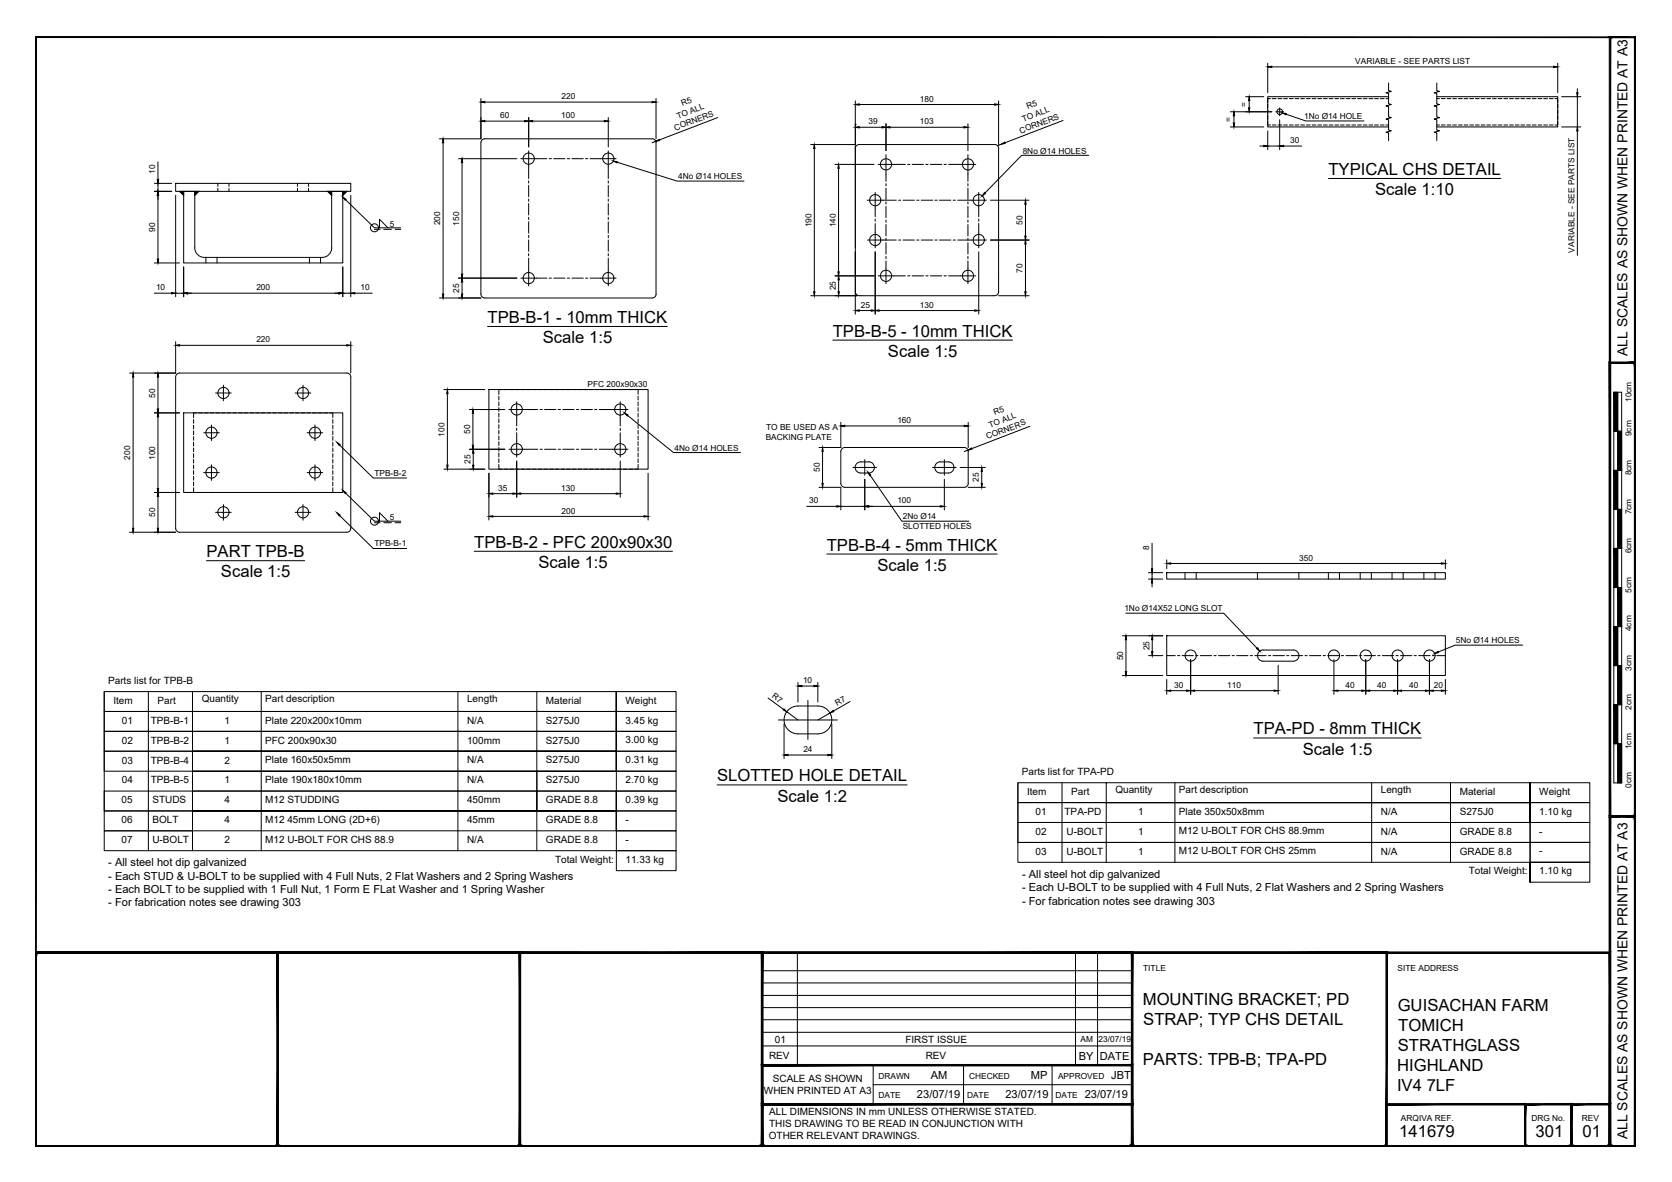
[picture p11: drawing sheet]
<svg xmlns="http://www.w3.org/2000/svg" width="420mm" height="297mm" viewBox="0 0 420 297" stroke-linecap="round" stroke-linejoin="round" font-family="sans-serif">
<!-- layer: PROPOSED OTHER USER 1 -->
<g fill="none" stroke="#000" stroke-width=".25">
<path d="M121.8 34.9h42.1a.97 .97 0 0 1 1 1v38a1.01 1.01 0 0 1-1 1h-42.1M121.9 34.9a1.01 1.01 0 0 0-1.1 1v38a1.01 1.01 0 0 0 1.1 1M214.9 31.3h.1M250.9 37.3v36M251 37.3a.97 .97 0 0 0-1.1-1h-34a1.01 1.01 0 0 0-1 1v36a1.01 1.01 0 0 0 1 1h34a1.01 1.01 0 0 0 1.1-1M348.9 24.3h-30.3v7.6h30.3M361 24.3h30.4v7.6h-30.4M44.1 46.1h44v2h-44zM45.1 48.1l1.1 1M49.9 48.1l-1 1M82.3 48.1l1 1M87.2 48.1l-1.1 1"/>
<path d="M48.9 62.3v-14.2h-2.7v18h39.9v-18h-2.8v14.2M48.9 62.3a2.4 2.4 0 0 0 2.4 2.4h29.7a2.4 2.4 0 0 0 2.4-2.4M45.1 93.7h42.1a.97 .97 0 0 1 .9 1.1l.1 37.9a1.01 1.01 0 0 1-1 1.1h-42.1M45.1 93.7a1.01 1.01 0 0 0-1 1.1v37.9a1.01 1.01 0 0 0 1 1.1M122.9 97.9h40v20h-40zM46.2 103.8h39.9v20h-39.9zM216.3 116.1h2M216.3 116.1a1.41 1.41 0 0 0-1.4 1.4 1.41 1.41 0 0 0 1.4 1.4h2a1.41 1.41 0 0 0 1.4-1.4 1.41 1.41 0 0 0-1.4-1.4M236.3 116.1h2M236.3 116.1a1.41 1.41 0 0 0-1.4 1.4 1.41 1.41 0 0 0 1.4 1.4h2a1.41 1.41 0 0 0 1.4-1.4 1.41 1.41 0 0 0-1.4-1.4M211.3 121.5v-8a1.01 1.01 0 0 1 1-1h30a1.01 1.01 0 0 1 1 1v8M211.3 121.5a1.01 1.01 0 0 0 1 1h30a1.01 1.01 0 0 0 1-1"/>
<path d="M293.2 159.8h70v10h-70zM293.2 143.9h70v1.6h-70zM205.5 177.4h-5a3.5 3.5 0 0 0-3.5 3.5 3.5 3.5 0 0 0 3.5 3.5h5M205.5 177.4a3.5 3.5 0 0 1 3.5 3.5 3.5 3.5 0 0 1-3.5 3.5M317.4 163.4l7.6-.1a1.41 1.41 0 0 1 1.4 1.5 1.41 1.41 0 0 1-1.4 1.4h-7.6M317.4 163.3a1.41 1.41 0 0 0-1.4 1.5 1.41 1.41 0 0 0 1.4 1.4"/>
<circle cx="132.9" cy="39.9" r="1.41"/>
<circle cx="152.9" cy="39.9" r="1.41"/>
<circle cx="321.6" cy="28.1" r=".71"/>
<circle cx="219.9" cy="50.3" r="1.41"/>
<circle cx="222.6" cy="41.3" r="1.41"/>
<circle cx="243.2" cy="41.3" r="1.41"/>
<circle cx="246" cy="50.3" r="1.41"/>
<circle cx="132.9" cy="69.9" r="1.41"/>
<circle cx="152.9" cy="69.9" r="1.41"/>
<circle cx="219.9" cy="60.3" r="1.41"/>
<circle cx="222.6" cy="69.3" r="1.41"/>
<circle cx="243.2" cy="69.3" r="1.41"/>
<circle cx="246" cy="60.3" r="1.41"/>
<circle cx="56.2" cy="98.8" r="1.41"/>
<circle cx="76.2" cy="98.8" r="1.41"/>
<circle cx="53.1" cy="108.7" r="1.41"/>
<circle cx="53.1" cy="118.8" r="1.41"/>
<circle cx="79.2" cy="108.7" r="1.41"/>
<circle cx="79.2" cy="118.8" r="1.41"/>
<circle cx="129.9" cy="102.9" r="1.41"/>
<circle cx="129.9" cy="112.9" r="1.41"/>
<circle cx="155.9" cy="112.9" r="1.41"/>
<circle cx="155.9" cy="102.9" r="1.41"/>
<circle cx="56.2" cy="128.7" r="1.41"/>
<circle cx="76.2" cy="128.7" r="1.41"/>
<circle cx="299.2" cy="164.8" r="1.41"/>
<circle cx="335.2" cy="164.8" r="1.41"/>
<circle cx="343.2" cy="164.8" r="1.41"/>
<circle cx="351.2" cy="164.8" r="1.41"/>
<circle cx="359.2" cy="164.8" r="1.41"/>
</g>
<!-- layer: PROPOSED OTHER USER 1 - HIDDEN -->
<g fill="none" stroke="#000" stroke-width=".25">
<path d="M134.8 39.9h2.6M138 39.9h.6M139.1 39.9h2.9M142.6 39.9h.5M143.7 39.9h2.9M147.1 39.9h.6M148.3 39.9h2.6M318.6 30.5v.9h.6M318.6 26.2v.9M318.6 27.6v1M318.6 29v1M319.2 24.8h-.6v.9"/>
<path d="M319.7 31.4h1M319.7 24.8h1M321.1 31.4h1M321.1 24.8h1M322.6 31.4h.9M322.6 24.8h.9M324 31.4h1M324 24.8h1M325.4 31.4h1M325.4 24.8h1M326.9 31.4h.9M326.9 24.8h.9"/>
<path d="M328.3 31.4h.9M328.3 24.8h.9M329.7 31.4h1M329.7 24.8h1M331.1 31.4h1M331.1 24.8h1M332.6 31.4h.9M332.6 24.8h.9M334 31.4h.9M334 24.8h.9M335.4 31.4h1M335.4 24.8h1"/>
<path d="M336.9 31.4h.9M336.9 24.8h.9M338.3 31.4h.9M338.3 24.8h.9M339.7 31.4h1M339.7 24.8h1M341.2 31.4h.9M341.2 24.8h.9M342.6 31.4h.9M342.6 24.8h.9M344 31.4h1M344 24.8h1"/>
<path d="M345.4 31.4h1M345.4 24.8h1M346.9 31.4h.9M346.9 24.8h.9M348.3 31.4h.6M348.3 24.8h.6M361 31.4h.7M361 24.8h.7M362.2 31.4h.9M362.2 24.8h.9M363.6 31.4h1M363.6 24.8h1"/>
<path d="M365 31.4h1M365 24.8h1M366.5 31.4h.9M366.5 24.8h.9M367.9 31.4h1M367.9 24.8h1M369.3 31.4h1M369.3 24.8h1M370.8 31.4h.9M370.8 24.8h.9M372.2 31.4h1M372.2 24.8h1"/>
<path d="M373.6 31.4h1M373.6 24.8h1M375.1 31.4h.9M375.1 24.8h.9M376.5 31.4h.9M376.5 24.8h.9M377.9 31.4h1M377.9 24.8h1M379.3 31.4h1M379.3 24.8h1M380.8 31.4h.9M380.8 24.8h.9"/>
<path d="M382.2 31.4h.9M382.2 24.8h.9M383.6 31.4h1M383.6 24.8h1M385 31.4h1M385 24.8h1M386.5 31.4h.9M386.5 24.8h.9M387.9 31.4h1M387.9 24.8h1M389.3 31.4h1M389.3 24.8h1"/>
<path d="M390.8 24.8h.6v.9M391.4 30.5v.9h-.6M391.4 26.2v.9M391.4 27.6v1M391.4 29v1M54.7 46.1v.7M54.7 47.3v.8M57.5 46.1v.7M57.5 47.3v.8M74.7 46.1v.7M74.7 47.3v.8M77.5 46.1v.7"/>
<path d="M77.5 47.3v.8M132.8 41.8v3.1M132.8 45.4v.6M132.8 46.6v2.8M132.8 50v.6M132.8 51.2v2.8M132.8 54.6v.6M132.8 55.7v2.9M132.8 59.2v.5M152.9 41.8v3.1M152.9 45.4v.6M152.9 46.6v2.8"/>
<path d="M152.9 50v.6M152.9 51.2v2.8M152.9 54.6v.6M152.9 55.7v2.9M152.9 59.2v.5M219.9 52.3v2.2M219.9 55v.6M219.9 56.2v2.2M221.9 50.3h3.3M222.6 43.8v1.8M222.6 46.1v.6M222.6 47.3v2.8"/>
<path d="M222.6 50.7v.6M222.6 51.9v2.8M222.6 55.3v.6M222.6 56.4v2.9M222.6 59.9v.5M224.6 41.3h2.9M225.8 50.3h.6M226.9 50.3h2.9M228.1 41.3h.5M229.2 41.3h2.9M230.4 50.3h.5M231.5 50.3h2.9"/>
<path d="M232.6 41.3h.6M233.8 41.3h2.9M234.9 50.3h.6M236.1 50.3h2.8M237.2 41.3h.6M238.4 41.3h2.9M239.5 50.3h.6M240.7 50.3h3.3M243.2 43.8v1.8M243.2 46.1v.6M243.2 47.3v2.8M243.2 50.7v.6"/>
<path d="M243.2 51.9v2.8M243.2 55.3v.6M243.2 56.4v2.9M243.2 59.9v.5M245.9 52.3v2.2M245.9 55v.6M245.9 56.2v2.2M51.7 64.9v1.2M54.5 64.9v1.2M77.8 64.9v1.2M80.5 64.9v1.2M132.8 60.3v2.9"/>
<path d="M132.8 63.7v.6M132.8 64.9v3M134.8 69.9h2.6M138 69.9h.6M139.1 69.9h2.9M142.6 69.9h.5M143.7 69.9h2.9M147.1 69.9h.6M148.3 69.9h2.6M152.9 60.3v2.9M152.9 63.7v.6M152.9 64.9v3"/>
<path d="M221.9 60.3h3.3M222.6 61v2.9M222.6 64.4v.6M222.6 65.6v1.8M224.6 69.3h2.9M225.8 60.3h.6M226.9 60.3h2.9M228.1 69.3h.5M229.2 69.3h2.9M230.4 60.3h.5M231.5 60.3h2.9M232.6 69.3h.6"/>
<path d="M233.8 69.3h2.9M234.9 60.3h.6M236.1 60.3h2.8M237.2 69.3h.6M238.4 69.3h2.9M239.5 60.3h.6M240.7 60.3h3.3M243.2 61v2.9M243.2 64.4v.6M243.2 65.6v1.8M125.4 99.6v.9M126.2 97.9h-.8v1.2"/>
<path d="M126.6 97.9h1M128.1 97.9h.9M129.5 97.9h1M130.9 97.9h1M132.4 97.9h.9M133.8 97.9h1M135.2 97.9h1M136.7 97.9h.9M138.1 97.9h1M139.5 97.9h1M141 97.9h.9M142.4 97.9h.9"/>
<path d="M143.8 97.9h1M145.2 97.9h1M146.7 97.9h.9M148.1 97.9h.9M149.5 97.9h1M150.9 97.9h1M152.4 97.9h.9M153.8 97.9h1M155.2 97.9h1M156.7 97.9h.9M158.1 97.9h1M159.5 97.9h.8v1.2"/>
<path d="M160.3 99.6v.9M48.6 105.4v1M48.6 106.8v1M48.6 108.3v.9M48.6 109.7v1M48.6 111.1v1M48.6 112.6v.9M48.6 114v1M48.6 115.4v1M48.6 116.9v.9M48.6 118.3v.9M48.6 119.7v1"/>
<path d="M49.5 103.8h-.9v1.1M49.9 103.8h1M51.4 103.8h.9M52.8 103.8h.9M54.2 103.8h1M55.7 103.8h.9M57.1 103.8h.9M58.5 103.8h1M60 103.8h.9M61.4 103.8h.9M62.8 103.8h1M64.2 103.8h1"/>
<path d="M65.7 103.8h.9M67.1 103.8h1M68.5 103.8h1M70 103.8h.9M71.4 103.8h.9M72.8 103.8h1M74.2 103.8h1M75.7 103.8h.9M77.1 103.8h.9M78.5 103.8h1M80 103.8h.9M81.4 103.8h.9"/>
<path d="M82.8 103.8h.8v1.1M83.6 105.4v1M83.6 106.8v1M83.6 108.3v.9M83.6 109.7v1M83.6 111.1v1M83.6 112.6v.9M83.6 114v1M83.6 115.4v1M83.6 116.9v.9M83.6 118.3v.9M83.6 119.7v1"/>
<path d="M125.4 116.7v1.2h.8M125.4 101v1M125.4 102.4v1M125.4 103.9v.9M125.4 105.3v.9M125.4 106.7v1M125.4 108.1v1M125.4 109.6v.9M125.4 111v1M125.4 112.4v1M125.4 113.9v.9M125.4 115.3v.9"/>
<path d="M126.6 117.9h1M128.1 117.9h.9M129.5 117.9h1M129.8 104.9v2.1M129.8 107.6v.6M129.8 108.8v2.2M130.9 117.9h1M131.8 102.9h3.3M131.8 112.9h3.3M132.4 117.9h.9M133.8 117.9h1M135.2 117.9h1"/>
<path d="M135.7 102.9h.6M135.7 112.9h.6M136.7 117.9h.9M136.8 102.9h2.9M136.8 112.9h2.9M138.1 117.9h1M139.5 117.9h1M140.3 102.9h.6M140.3 112.9h.6M141 117.9h.9M141.4 102.9h2.9M141.4 112.9h2.9"/>
<path d="M142.4 117.9h.9M143.8 117.9h1M144.9 102.9h.5M144.9 112.9h.5M145.2 117.9h1M146 102.9h2.9M146 112.9h2.9M146.7 117.9h.9M148.1 117.9h.9M149.4 102.9h.6M149.4 112.9h.6M149.5 117.9h1"/>
<path d="M150.6 102.9h3.3M150.6 112.9h3.3M150.9 117.9h1M152.4 117.9h.9M153.8 117.9h1M155.2 117.9h1M155.9 104.9v2.1M155.9 107.6v.6M155.9 108.8v2.2M156.7 117.9h.9M158.1 117.9h1M160.3 116.7v1.2h-.8"/>
<path d="M160.3 101v1M160.3 102.4v1M160.3 103.9v.9M160.3 105.3v.9M160.3 106.7v1M160.3 108.1v1M160.3 109.6v.9M160.3 111v1M160.3 112.4v1M160.3 113.9v.9M160.3 115.3v.9M48.6 122.6v1.2h.9"/>
<path d="M48.6 121.1v1M49.9 123.8h1M51.4 123.8h.9M52.8 123.8h.9M54.2 123.8h1M55.7 123.8h.9M57.1 123.8h.9M58.5 123.8h1M60 123.8h.9M61.4 123.8h.9M62.8 123.8h1M64.2 123.8h1"/>
<path d="M65.7 123.8h.9M67.1 123.8h1M68.5 123.8h1M70 123.8h.9M71.4 123.8h.9M72.8 123.8h1M74.2 123.8h1M75.7 123.8h.9M77.1 123.8h.9M78.5 123.8h1M80 123.8h.9M81.4 123.8h.9"/>
<path d="M83.6 122.6v1.2h-.8M83.6 121.1v1M297.8 143.9v1.6M300.6 143.9v1.6M316 143.9v1.6M326.4 143.9v1.6M333.8 143.9v1.6M336.6 143.9v1.6M341.8 143.9v1.6M344.6 143.9v1.6M349.8 143.9v1.6M352.6 143.9v1.6"/>
<path d="M357.8 143.9v1.6M360.6 143.9v1.6M293.2 164.8h2.1M295.9 164.8h.6M297 164.8h2.9M300.5 164.8h.5M301.6 164.8h2.9M305 164.8h.6M306.2 164.8h2.8M309.6 164.8h.6M310.8 164.8h2.8M314.2 164.8h.6"/>
<path d="M315.3 164.8h2.9M318.8 164.8h.5M319.9 164.8h2.9M323.3 164.8h.6M324.5 164.8h2.8M327.9 164.8h.6M329.1 164.8h2.8M332.5 164.8h.6M333.6 164.8h2.9M337.1 164.8h.5M338.2 164.8h2.9M341.6 164.8h.6"/>
<path d="M342.8 164.8h2.8M346.2 164.8h.6M347.4 164.8h2.8M350.8 164.8h.6M351.9 164.8h2.9M355.4 164.8h.5M356.5 164.8h2.9M359.9 164.8h.6M361.1 164.8h2.1"/>
</g>
<!-- layer: TEXT AND DIMENSIONS -->
<g fill="none" stroke="#000" stroke-width=".25">
<path d="M318.6 15.9v7.4M319.6 16.8h70.8M391.4 15.9v7.4M111.3 35.9v38M115.2 39.9h14.7M120.8 24.8v10.1h-10.4M121.8 25.7h42.1M121.8 30.4h10.1M130.9 39.9h3.9M132.8 29.5v7.4M132.8 37.9v3.9M133.8 30.4h18.1"/>
<path d="M150.9 39.9h3.9M152.9 29.5v7.4M152.9 37.9v3.9M164.8 35.5l-.9 .4M164.9 24.8v10.1M180.3 29.5l-14.6 5.7M203.7 36.3h11.1M204.6 37.3v36M214.9 25.4v36.9M215.9 32h5.7M215.9 26.3h34M222.6 31.1v6.8"/>
<path d="M222.6 38.9v4.9M223.6 32h18.6M243.2 31.1v6.8M243.2 38.9v4.9M250.9 25.4v10.9M251.6 36.3l-1 .3M267.1 30.3l-14.6 5.6M273.6 39h-16.9l-9.2 9.5M309.2 31.9h8.4M309.2 28.1h10.4M310.1 29.1v1.8M313 24.3h4.6"/>
<path d="M313.9 25.3v1.8M316.6 36.7h1M318.6 32.9v4.7M318.6 36.7h3M320.6 28.1h1.9M321.6 27.1v2M321.6 30.1v7.5M322.6 36.7h4.5M323.2 28.7l4.9 1.7h14.7M348.9 20.8v2l.7 .2-1.3 .3 .6 .2v2.6l.7 .2-1.3 .3 .6 .2v2.6l.7 .2-1.3 .3 .6 .2v2.6l.7 .2-1.3 .3 .6 .2v1.9M361 20.8v2l.7 .2-1.3 .3 .6 .2v2.6l.7 .2-1.3 .3 .6 .2v2.6l.7 .2-1.3 .3 .6 .2v2.6l.7 .2-1.3 .3 .6 .2v1.9M392.4 24.3h4.9"/>
<path d="M392.4 31.9h4.9M396.4 22.3v1M396.4 24.3v7.6M396.4 32.9v31.3M38.8 48.1h4.3M38.8 46.1h4.3M39.7 40.7v4.4M39.7 46.1v2M39.7 49.1v16M44.1 49.1v25.5M86.9 50.2l7.2 7.1h6.6M88.1 49.1v25.5"/>
<path d="M94.1 57.6h1.4M95.4 57.3v-2.2l2.1 2.2M96.4 57.6h1.9M99.3 57.6h1.4M116.1 40.9v28M155.1 40.8l15 4.7h16.9M209.8 41.3h9.9M210.7 42.3v26M218 50.3h3.9M219.9 48.4v3.9M219.9 58.4v3.9M220.7 41.3h3.9"/>
<path d="M241.3 41.3h3.9M244 50.3h3.9M245.9 48.4v3.9M245.9 58.4v3.9M248.9 50.3h9.7M257.7 51.3v8M333.8 44.9h43.4M38.7 73.7h4.4M38.8 66.1h6.3M44.1 73.7h2.1M46.2 67.1v7.5M47.1 73.7h38"/>
<path d="M86.1 73.7h2M86.1 67.1v7.5M89.1 73.7h4.4M110.4 74.9h10.4M115.2 69.9h14.7M116.1 70.9v3M130.9 69.9h3.9M132.8 67.9v3.9M150.9 69.9h3.9M152.9 67.9v3.9M203.7 74.3h11.7M209.8 69.3h9.9"/>
<path d="M210.7 70.3v3M214.9 63.3v15.6M215.9 78h3M218 60.3h3.9M219.9 63.3v15.6M220.7 69.3h3.9M220.9 78h24M222.6 67.4v3.9M241.3 69.3h3.9M243.2 67.4v3.9M244 60.3h3.9M245.9 63.3v15.6"/>
<path d="M248.9 60.3h9.7M250.9 74.3h7.7M257.7 61.3v12M33.5 94.8v38M39.7 94.8v8M44.1 85.9v7.8h-11.5M45.1 86.8h42.1M54.2 98.8h3.9M56.1 96.8v3.9M74.2 98.8h3.9M76.1 96.8v3.9M88.1 85.9v7.8"/>
<path d="M111.5 97.9h10.3M112.4 98.9v18M122.5 82h45.2M209.3 85.5h45.2M38.8 103.8h6.3M39.7 104.8v18M51.2 108.8h3.9M51.2 118.8h3.9M53.1 106.8v3.9M53.1 116.8v3.9M77.2 108.8h3.9M77.2 118.8h3.9"/>
<path d="M79.1 106.8v3.9M79.1 116.8v3.9M85.4 111.8l8.4 8.3h8.4M111.5 117.9h10.3M117.9 102.9h9M117.9 112.9h9M118.8 103.9v8M118.9 113.9v3M122.9 118.9v11.8M127.9 102.9h3.9M127.9 112.9h3.9M129.8 100.9v4"/>
<path d="M129.8 111v3.9M129.8 115.9v9M153.9 102.9h3.9M153.9 112.9h3.9M155.9 100.9v4M155.9 111v3.9M155.9 115.9v9M157.7 104.4l11.5 9.3h16.9M162.9 118.9v11.8M206.7 113.5v8M211.3 106.1v6.4h-5.5M212.3 107h30"/>
<path d="M214.3 117.5h6M217.3 115.5v3.9M218.7 119.4l7.9 11.6h16.9M234.3 117.5h6M237.3 115.5v3.9M241.3 117.5h6.3M243.2 113.1l-.9 .4M243.3 106.1v6.4M246.7 118.5v3M258.8 107.1l-14.6 5.7M32.6 133.8h11.5M38.8 123.8h6.3"/>
<path d="M39.7 124.8v8M54.2 128.8h3.9M56.1 126.8v3.9M74.2 128.8h3.9M76.1 126.8v3.9M85.4 129.6l8.4 8.2h8.4M86.9 123.9l7.2 7.1h6.6M94.1 131.4h1.4M95.4 131v-2.2l2.1 2.2M96.4 131.4h1.9M99.3 131.4h1.4M119.2 138.5h49.8"/>
<path d="M123.9 124.1h4.9M123.9 129.8h37.9M130.9 124.1h24M202.7 127.3h7.6M205.8 122.5h5.5v5.6M207.8 139.2h42.8M211.3 127.3h6M217.3 120.4v7.7M218.3 127.3h18M237.3 120.4v7.7M243.3 122.5h4.3M289.5 136.5v6.4"/>
<path d="M51.9 140.9h24.7M282.1 159.8h10.1M282.9 154.1h24.6l8.4 8.8M288.6 143.9h3.6M288.6 145.5h3.6M289.5 143.9v1.6M289.5 146.5v1M293.2 140.7v2.2M294.2 141.6h68M363.2 140.7v2.2M26.2 173.8v30M37.3 173.8v40"/>
<path d="M48.4 178.8h106.5M65.6 173.8v40M115.1 173.8v40M134.9 173.8v40M154.9 173.8h-106.5v5h-22.2v-5h22.2v10M154.9 178.8h-128.7v5h22.2M154.9 178.8v15M154.9 173.8v20M154.9 173.8h15v5h-15zM154.9 178.8h15v5h-15zM193 175.4l3.9 2.9M197.7 178.9l2.8 2"/>
<path d="M200.5 171.5v4.9M201.5 172.4h3M203 176v9.8M205.5 171.5v4.9M208.6 179.2l-3.1 1.7M213.6 176.3l-4.2 2.4M282.1 169.8h10.1M282.9 160.8v8M288.6 164.8h3.6M289.5 160.8v3M293.2 170.8v3.7M294.2 173.6h4"/>
<path d="M299.2 165.8v8.7M300.2 173.6h20M321.2 167.2v7.3M335.2 165.8v8.7M336.2 173.6h6M343.2 165.8v8.7M344.2 173.6h6M351.2 165.8v8.7M352.2 173.6h6M359.2 165.8v8.7M360.2 173.6h2M363.2 170.8v3.7"/>
<path d="M382.6 162.1h-17l-4.2 1.8M48.4 183.8v5h-22.2v-5h128.7M48.4 188.8h106.5h-106.5M48.4 188.8v25M48.4 198.8h106.5M48.4 183.8h106.5M48.4 188.8h106.5M154.9 198.8h-128.7v5h128.7M154.9 188.8h-128.7v5h22.2M154.9 183.8h15v5h-15zM154.9 188.8h15v5h-15zM154.9 198.8h15v5h-15z"/>
<path d="M154.9 193.8h-106.5h106.5M154.9 193.8h15v5h-15zM154.9 198.8v10M180.2 197.3h47.8M195.6 180.9h14.8M197 181.9v8.7M198 189.7h10M209 181.9v8.7M255.8 196.7v15M266.9 196.7v20M278 196.7h-22.2v5h22.2v-5h106.5M295.2 196.7v20"/>
<path d="M315 185.5h42.2M344.7 196.7v20M364.5 196.7v20M384.5 196.7v10zM384.5 196.7h15v5h-15zM384.5 196.7v20M48.4 203.8h-22.2v5h128.7M48.4 208.8h-22.2v5h128.7M154.9 203.8h-106.5h106.5M154.9 203.8v5v-5M154.9 213.8h15v5h-15zM154.9 203.8h15v5h-15z"/>
<path d="M154.9 208.8h15v5h-15zM255.8 201.7h128.7h-106.5v5h-22.2zM278 206.7v10M384.5 216.7h15v5h-15zM384.5 201.7h15v5h-15zM384.5 206.7h15v5h-15zM384.5 211.7h15v5h-15zM399.5 206.7h-143.7v5h143.7h-143.7v5h143.7"/>
<circle cx="94.1" cy="57.2" r="1.01"/>
<circle cx="94.1" cy="131" r="1.01"/>
</g>
<g fill="#000" stroke="#000" stroke-width=".25">
<path d="M318.6 16.8l1-.2v.4zM390.4 16.6l1 .2-1 .2zM111.3 34.9l.2 1h-.3zM120.8 25.7l1-.2v.3zM120.8 30.4l1-.1v.3zM131.9 30.3l.9 .1-.9 .2zM132.8 30.4l1-.1v.3zM151.9 30.3l1 .1-1 .2zM163.9 25.5l1 .2-1 .1zM164.8 35.5l.9-.5 .1 .3zM204.6 36.3l.2 1h-.3zM214.9 32l1-.2v.4z"/>
<path d="M214.9 26.3l1-.2v.3zM221.6 31.8l1 .2-1 .2zM222.6 32l1-.2v.4zM242.2 31.8l1 .2-1 .2zM249.9 26.1l1 .2-1 .1zM251.6 36.3l.9-.6 .1 .3zM310.1 28.1l.1 1h-.3zM309.9 30.9h.3l-.1 1zM313.7 27.1h.4l-.2 1zM313.9 24.3l.2 1h-.4zM317.6 36.5l1 .2-1 .2zM321.6 36.7l1-.2v.4z"/>
<path d="M322.2 28.4l1 .1-.1 .4zM396.2 23.3h.3l-.1 1zM396.4 31.9l.1 1h-.3zM39.7 48.1l.2 1h-.4zM39.5 45.1h.4l-.2 1zM86.1 49.5l.9 .6-.3 .2zM116.1 39.9l.2 1h-.4zM154.1 40.5l1 .1-.1 .3zM210.7 41.3l.2 1h-.3zM247.4 48.4l.2 .2-.8 .6zM257.5 59.3h.4l-.2 1zM257.7 50.3l.2 1h-.4z"/>
<path d="M39.5 65.1h.4l-.2 1zM43.1 73.5l1 .2-1 .2zM46.2 73.7l.9-.2v.4zM85.1 73.5l1 .2-1 .2zM88.1 73.7l1-.2v.4zM111.2 73.9h.3l-.2 1zM116.1 69.9l.2 1h-.4zM115.9 73.9h.4l-.2 1zM115.9 68.9h.4l-.2 1zM204.5 73.3h.3l-.2 1zM210.6 68.3h.3l-.2 1zM210.7 69.3l.2 1h-.3z"/>
<path d="M210.6 73.3h.3l-.2 1zM214.9 78l1-.1v.3zM218.9 77.9l1 .1-1 .2zM219.9 78l1-.1v.3zM244.9 77.9l1 .1-1 .2zM257.7 60.3l.2 1h-.4zM257.5 73.3h.4l-.2 1zM33.5 93.7l.1 1.1h-.3zM39.7 93.7l.2 1.1h-.4zM44.1 86.8l1-.2v.4zM87.2 86.6l.9 .2-.9 .2zM112.4 97.9l.2 1h-.3z"/>
<path d="M39.7 103.8l.2 1h-.4zM39.5 102.8h.4l-.2 1zM84.7 111.1l.8 .6-.3 .3zM112.3 116.9h.3l-.2 1zM118.7 111.9h.3l-.2 1zM118.8 102.9l.2 1h-.3zM118.9 112.9l.2 1h-.3zM118.8 116.9h.3l-.2 1zM156.9 103.8l.9 .5-.2 .2zM206.7 112.5l.2 1h-.3zM211.3 107l1-.1v.3zM218.1 118.6l.7 .8-.3 .1z"/>
<path d="M242.3 106.9l1 .1-1 .2zM243.2 113.1l.9-.5 .1 .3zM246.7 117.5l.2 1h-.3zM33.3 132.8h.3l-.1 1zM39.5 122.8h.4l-.2 1zM39.7 123.8l.2 1h-.4zM39.5 132.8h.4l-.2 1zM84.7 128.9l.8 .5-.3 .3zM86.1 123.2l.9 .6-.3 .3zM122.9 124.1l1-.2v.3zM122.9 129.8l1-.2v.3zM128.8 123.9l1 .2-1 .1z"/>
<path d="M129.8 124.1l1.1-.2v.3zM154.9 123.9l1 .2-1 .1zM161.8 129.6l1.1 .2-1.1 .1zM206.6 121.5h.3l-.2 1zM210.3 127.1l1 .2-1 .1zM217.3 127.3l1-.2v.3zM236.3 127.1l1 .2-1 .1zM246.6 121.5h.3l-.2 1zM289.5 145.5l.2 1h-.4zM289.3 142.9h.4l-.2 1zM293.2 141.6l1-.2v.4zM362.2 141.4l1 .2-1 .2z"/>
<path d="M197 178.1l.7 .8-.9-.5zM200.5 172.4l1-.2v.4zM204.5 172.2l1 .2-1 .2zM208.6 179.2l.7-.7 .2 .3zM282.9 159.8l.2 1h-.3zM282.8 168.8h.3l-.2 1zM289.5 159.8l.2 1h-.3zM289.4 163.8h.3l-.2 1zM293.2 173.6l1-.2v.3zM298.2 173.4l1 .2-1 .1zM299.2 173.6l1-.2v.3zM315.8 163l.2-.2 .6 .8z"/>
<path d="M320.2 173.4l1 .2-1 .1zM335.2 173.6l1-.2v.3zM342.2 173.4l1 .2-1 .1zM343.2 173.6l1-.2v.3zM350.2 173.4l1 .2-1 .1zM351.2 173.6l1-.2v.3zM358.2 173.4l1 .2-1 .1zM359.2 173.6l1-.2v.3zM360.5 164.2l.9-.5 .1 .3zM362.2 173.4l1 .2-1 .1zM197 189.7l1-.1v.3zM208 189.6l1 .1-1 .2z"/>
</g>
<!-- layer: PROPOSED OTHER USER 1 -->
<path d="M45.1 48.1h1.1v1zM48.9 48.1h1l-1 1zM82.3 48.1h1v1zM86.1 48.1h1.1l-1.1 1z" fill="#000" stroke="#000" stroke-width=".25"/>
<!-- layer: 0 -->
<g fill="none" stroke="#000" stroke-width=".25">
<path d="M405.5 98.6h2v98.1h-2zM406.5 98.6v98.1M405.5 118.2h2M405.5 108.4h2M405.5 137.8h2M405.5 128h2M405.5 157.5h2M405.5 147.7h2M405.5 177.1h2M405.5 167.3h2M405.5 186.9h2M200.4 239.4v28.3"/>
<path d="M270.3 239.4v28.3M275.8 239.4v28.3M191.5 250.1h93M191.5 247h93M191.5 243.9h93M191.5 256.3h93M191.5 253.2h93M191.5 259.4h93M191.5 262.8h93M219.4 267.7v9.8M219.4 272.6h65.1M242.1 267.7v9.8"/>
<path d="M264.4 267.7v9.8"/>
</g>
<g fill="#000" stroke="#000" stroke-width=".25">
<path d="M8.9 9.3l.2 .1h401.6zM8.9 9.3h402l-.2 .1z"/>
<path d="M404.4 9.3l.3 .1zM404.4 9.3l.3 .1-.3 278.6zM404.7 9.4l-.3 278.6 .3-.1zM404.4 288l.3-.1z"/>
<path d="M404.6 9.3l.1 .1h6zM404.6 9.3h6.3l-.2 .1z"/>
<path d="M410.7 9.4v278.5l.2-278.6zM410.9 9.3v278.7l-.2-.1z"/>
<path d="M410.7 9.4v278.5l.2-278.6zM410.9 9.3v278.7l-.2-.1z"/>
<path d="M404.4 91l.3 .3 6.2-.3zM404.7 91.3l6.2-.3-.2 .3zM410.9 91l-.2 .3z"/>
<path d="M404.4 91l.3 114v-113.7zM404.4 91l.3 114-.3 .3z"/>
<path d="M405.5 98.6l1 9.8v-9.8zM405.5 98.6l1 9.8h-1z"/>
<path d="M410.9 91.1l-.2 .2 .2 113.9zM410.7 91.3l.2 113.9-.2-.2zM410.7 205l.2 .3zM404.7 205h6l.2 .3zM404.7 205l-.3 .3h6.5z"/>
<path d="M405.5 118.2l1 9.8v-9.8zM405.5 118.2l1 9.8h-1z"/>
<path d="M406.5 108.4l1 9.8v-9.8zM406.5 108.4l1 9.8h-1z"/>
<path d="M405.5 137.8l1 9.8v-9.8zM405.5 137.8l1 9.8h-1z"/>
<path d="M406.5 128l1 9.8v-9.8zM406.5 128l1 9.8h-1z"/>
<path d="M405.5 157.5l1 9.8v-9.8zM405.5 157.5l1 9.8h-1z"/>
<path d="M406.5 147.6l1 9.9v-9.9zM406.5 147.6l1 9.9h-1z"/>
<path d="M405.5 177.1l1 9.8v-9.8zM405.5 177.1l1 9.8h-1z"/>
<path d="M406.5 167.3l1 9.8v-9.8zM406.5 167.3l1 9.8h-1z"/>
<path d="M406.5 186.9l1 9.8v-9.8zM406.5 186.9l1 9.8h-1z"/>
<path d="M404.4 205l.3 .3 6.2-.3zM404.7 205.3l6.2-.3-.2 .3zM410.9 205l-.2 .3z"/>
<path d="M410.9 205.1l-.2 .2 .2 82.7zM410.7 205.3l.2 82.7-.2-.1zM410.7 287.9l.2 .1z"/>
<path d="M8.9 239.2l.2 .4zM8.9 239.2l395.5 .4h-395.3zM8.9 239.2l395.5 .4 .3-.4z"/>
<path d="M9.1 239.6h60.5l.3-.4zM8.9 239.2h61l-60.8 .4zM8.9 239.2l.2 .4z"/>
<path d="M69.9 239.6h60.6l.3-.4zM69.6 239.2h61.2l-60.9 .4zM69.6 239.2l.3 48.7v-48.3zM69.6 239.2l.3 48.7-.3 .1zM69.6 288l.3-.1z"/>
<path d="M130.8 239.6h60.5l.4-.4zM130.5 239.2h61.2l-60.9 .4zM130.5 239.2l.3 48.7v-48.3zM130.5 239.2l.3 48.7-.3 .1zM130.5 288l.3-.1z"/>
<path d="M191.7 239.6h92.6l.4-.4zM191.3 239.2h93.4l-93 .4zM191.3 239.2l.4 48.7v-48.3zM191.3 239.2l.4 48.7-.4 .1zM191.3 288l.4-.1z"/>
<path d="M284.7 239.6h63.6l.3-.4zM284.3 239.2h64.3l-63.9 .4zM284.3 239.2l.4 48.7v-48.3zM284.3 239.2l.4 48.7-.4 .1zM284.3 288l.4-.1z"/>
<path d="M404.7 239.2l-.3 .4 .3 48.4zM404.4 239.6l.3 48.4-.3-.1zM404.4 287.9l.3 .1z"/>
<path d="M191.3 277.3l.4 .4 93-.4zM191.7 277.7l93-.4-.4 .4zM284.7 277.3l-.4 .4 .4 10.3zM284.3 277.7l.4 10.3-.4-.1zM284.3 287.9l.4 .1z"/>
<path d="M191.3 277.7h93.4l-.4-.4zM191.3 277.7l.4-.4h92.6zM191.3 267.5v10.2l.4-.4zM191.3 267.5l.4 .4v9.4zM191.3 267.5l.4 .4 93-.4zM191.7 267.9l93-.4-.4 .4zM284.7 267.5l-.4 .4 .4 9.8zM284.3 267.9l.4 9.8-.4-.4z"/>
<path d="M383.1 277.3l.3 .4 11.7-.4zM383.4 277.7l11.7-.4-.4 .4zM394.7 277.7l.4 10.3v-10.7zM394.7 277.7l.4 10.3-.4-.1zM394.7 287.9l.4 .1z"/>
<path d="M348.5 277.7h34.8v-.4zM348.5 277.3h34.8l-34.8 .4z"/>
<path d="M394.7 277.3l.4 .4 9.6-.4zM395.1 277.7l9.6-.4-.3 .4zM404.7 277.3l-.3 .4 .3 10.3zM404.4 277.7l.3 10.3-.3-.1zM404.4 287.9l.3 .1z"/>
<path d="M9.1 9.4l-.2 278.6 .2-.1zM8.9 9.3l.2 .1-.2 278.6z"/>
<path d="M9.1 239.6l-.2 48.4 .2-.1zM8.9 239.4l.2 .2-.2 48.4z"/>
<path d="M9.1 287.9l60.7 .1-.2-.1zM9.1 287.9l60.7 .1h-60.9z"/>
<path d="M69.6 287.9l.3 .1zM69.9 239.2v48.8l-.3-.1zM69.9 239.2l-.3 .4v48.3z"/>
<path d="M69.9 287.9l60.7 .1-.1-.1zM69.9 287.9l60.7 .1h-60.8z"/>
<path d="M130.5 287.9l.3 .1zM130.8 239.2v48.8l-.3-.1zM130.8 239.2l-.3 .4v48.3z"/>
<path d="M130.8 287.9l60.7 .1-.2-.1zM130.8 287.9l60.7 .1h-60.9z"/>
<path d="M191.3 287.9l.4 .1zM191.7 239.2v48.8l-.4-.1zM191.3 239.6v48.3l.4-48.7z"/>
<path d="M191.7 287.9l92.8 .1-.2-.1zM191.7 287.9l92.8 .1h-93z"/>
<path d="M284.3 287.9l.4 .1zM284.7 239.2v48.8l-.4-.1zM284.7 239.2l-.4 .4v48.3z"/>
<path d="M191.5 288h93l-.2-.1zM191.5 288l.2-.1h92.6zM191.3 288l.4-.1zM191.7 277.7v10.2l-.4 .1zM191.3 277.3v10.7l.4-10.3z"/>
<path d="M284.7 287.9l63.8 .1-.2-.1zM284.7 287.9l63.8 .1h-64z"/>
<path d="M348.3 287.9l.3 .1zM348.6 239.2v48.8l-.3-.1zM348.6 239.2l-.3 .4v48.3z"/>
<path d="M383.3 288h11.6l-.2-.1zM383.4 287.9h11.3l-11.4 .1zM383.1 288l.3-.1zM383.4 277.7v10.2l-.3 .1zM383.1 277.3v10.7l.3-10.3z"/>
<path d="M8.9 288h395.7l-.2-.1zM8.9 288l.2-.1h395.3zM8.9 239.4v48.6l.2-.1zM8.9 239.4l.2 .2v48.3z"/>
<path d="M394.9 288h9.7l-.2-.1zM394.9 288l.2-.1h9.3zM394.7 288l.4-.1zM395.1 277.7v10.2l-.4 .1zM394.7 277.3v10.7l.4-10.3z"/>
<path d="M9.1 287.9l401.8 .1-.2-.1zM9.1 287.9l401.8 .1h-402z"/>
<path d="M404.7 287.9l6.2 .1-.2-.1zM404.7 287.9l6.2 .1h-6.3z"/>
<path d="M404.6 288h6.3l-.2-.1zM404.7 287.9h6l-6.1 .1zM404.4 288l.3-.1zM404.7 205.3v82.6l-.3 .1zM404.4 205v83l.3-82.7z"/>
</g>
<g font-size="4.2">
<text x="333.8" y="44">TYPICAL CHS DETAIL</text>
<text x="345.6" y="49">Scale 1:10</text>
<text x="122.5" y="81.2">TPB-B-1 - 10mm THICK</text>
<text x="136.4" y="86.2">Scale 1:5</text>
<text x="209.3" y="84.6">TPB-B-5 - 10mm THICK</text>
<text x="223.1" y="89.6">Scale 1:5</text>
<text x="119.2" y="137.6">TPB-B-2 - PFC 200x90x30</text>
<text x="51.9" y="140">PART TPB-B</text>
<text x="135.3" y="142.7">Scale 1:5</text>
<text x="207.8" y="138.3">TPB-B-4 - 5mm THICK</text>
<text x="220.5" y="143.4">Scale 1:5</text>
<text x="55.5" y="145.1">Scale 1:5</text>
<text x="315" y="184.6">TPA-PD - 8mm THICK</text>
<text x="327.4" y="189.6">Scale 1:5</text>
<text x="180.2" y="196.4">SLOTTED HOLE DETAIL</text>
<text x="195.4" y="201.4">Scale 1:2</text>
<text x="287.2" y="252.5">MOUNTING BRACKET; PD</text>
<text x="287.3" y="257.5">STRAP; TYP CHS DETAIL</text>
<text x="351.2" y="254">GUISACHAN FARM</text>
<text x="351.4" y="259.1">TOMICH</text>
<text x="287.2" y="267.5">PARTS: TPB-B; TPA-PD</text>
<text x="351.1" y="269.2">HIGHLAND</text>
<text x="351.3" y="264.1">STRATHGLASS</text>
<text x="351.1" y="274.2">IV4 7LF</text>
<text x="351.6" y="285.7">141679</text>
<text x="385.9" y="285.7">301</text>
<text x="397.7" y="285.7">01</text>
</g>
<g font-size="3.5">
<text x="409" y="89.4" transform="rotate(-90 409 89.4)">ALL SCALES AS SHOWN WHEN PRINTED AT A3</text>
<text x="409" y="286.3" transform="rotate(-90 409 286.3)">ALL SCALES AS SHOWN WHEN PRINTED AT A3</text>
</g>
<g font-size="2.8">
<text x="27.2" y="217.7">- All steel hot dip galvanized</text>
<text x="27.2" y="221">- Each STUD &amp; U-BOLT to be supplied with 4 Full Nuts, 2 Flat Washers and 2 Spring Washers</text>
<text x="256.8" y="220.6">- All steel hot dip galvanized</text>
<text x="27.2" y="224.4">- Each BOLT to be supplied with 1 Full Nut, 1 Form E FLat Washer and 1 Spring Washer</text>
<text x="27.2" y="227.8">- For fabrication notes see drawing 303</text>
<text x="256.8" y="224">- Each U-BOLT to be supplied with 4 Full Nuts, 2 Flat Washers and 2 Spring Washers</text>
<text x="256.8" y="227.3">- For fabrication notes see drawing 303</text>
<text x="271.1" y="266.3">BY</text>
<text x="276.4" y="266.3">DATE</text>
<text x="233.9" y="271.1">AM</text>
<text x="259" y="271.1">MP</text>
<text x="279.3" y="271.1">JBT</text>
<text x="230.4" y="276">23/07/19</text>
<text x="252.7" y="276">23/07/19</text>
<text x="272.6" y="276">23/07/19</text>
</g>
<g font-size="2.5">
<text x="27.2" y="171.9">Parts list for TPB-B</text>
<text x="28.5" y="176.8">Item</text>
<text x="39.6" y="176.8">Part</text>
<text x="50.7" y="176.4">Quantity</text>
<text x="66.6" y="176.4">Part description</text>
<text x="117.4" y="176.3">Length</text>
<text x="137.2" y="176.8">Material</text>
<text x="157.2" y="176.8">Weight</text>
<text x="30.6" y="181.9">01</text>
<text x="37.9" y="181.9">TPB-B-1</text>
<text x="56.4" y="181.9">1</text>
<text x="66.6" y="181.9">Plate 220x200x10mm</text>
<text x="117.4" y="181.9">N/A</text>
<text x="137.2" y="181.9">S275J0</text>
<text x="157.2" y="181.8">3.45 kg</text>
<text x="30.6" y="186.9">02</text>
<text x="30.6" y="191.9">03</text>
<text x="37.9" y="186.9">TPB-B-2</text>
<text x="37.9" y="191.9">TPB-B-4</text>
<text x="56.4" y="186.9">1</text>
<text x="56.4" y="191.9">2</text>
<text x="66.6" y="186.9">PFC 200x90x30</text>
<text x="66.6" y="191.9">Plate 160x50x5mm</text>
<text x="117.4" y="186.9">100mm</text>
<text x="117.4" y="191.9">N/A</text>
<text x="137.2" y="186.9">S275J0</text>
<text x="137.2" y="191.9">S275J0</text>
<text x="157.2" y="186.8">3.00 kg</text>
<text x="157.2" y="191.8">0.31 kg</text>
<text x="30.6" y="196.9">04</text>
<text x="37.9" y="196.9">TPB-B-5</text>
<text x="56.4" y="196.9">1</text>
<text x="66.6" y="196.8">Plate 190x180x10mm</text>
<text x="117.4" y="196.8">N/A</text>
<text x="137.2" y="196.8">S275J0</text>
<text x="157.2" y="196.8">2.70 kg</text>
<text x="256.8" y="194.8">Parts list for TPA-PD</text>
<text x="30.6" y="201.9">05</text>
<text x="38.3" y="201.9">STUDS</text>
<text x="56.4" y="201.9">4</text>
<text x="66.6" y="201.7">M12 STUDDING</text>
<text x="117.4" y="201.9">450mm</text>
<text x="137.2" y="201.9">GRADE 8.8</text>
<text x="157.2" y="201.8">0.39 kg</text>
<text x="258.1" y="199.7">Item</text>
<text x="269.2" y="199.7">Part</text>
<text x="280.3" y="199.3">Quantity</text>
<text x="296.2" y="199.3">Part description</text>
<text x="347" y="199.2">Length</text>
<text x="366.8" y="199.7">Material</text>
<text x="386.8" y="199.7">Weight</text>
<text x="30.6" y="206.9">06</text>
<text x="38.3" y="206.9">BOLT</text>
<text x="56.4" y="206.9">4</text>
<text x="66.6" y="206.7">M12 45mm LONG (2D+6)</text>
<text x="117.4" y="206.9">45mm</text>
<text x="137.2" y="206.9">GRADE 8.8</text>
<text x="157.2" y="206.8">-</text>
<text x="260.2" y="204.8">01</text>
<text x="260.2" y="209.8">02</text>
<text x="267.5" y="204.8">TPA-PD</text>
<text x="268" y="209.8">U-BOLT</text>
<text x="286" y="204.8">1</text>
<text x="286" y="209.8">1</text>
<text x="296.2" y="204.8">Plate 350x50x8mm</text>
<text x="296.2" y="209.6">M12 U-BOLT FOR CHS 88.9mm</text>
<text x="347" y="204.8">N/A</text>
<text x="347" y="209.8">N/A</text>
<text x="366.8" y="204.8">S275J0</text>
<text x="366.8" y="209.8">GRADE 8.8</text>
<text x="386.8" y="204.7">1.10 kg</text>
<text x="386.8" y="209.7">-</text>
<text x="30.6" y="211.9">07</text>
<text x="38.3" y="211.9">U-BOLT</text>
<text x="56.4" y="211.9">2</text>
<text x="66.6" y="211.7">M12 U-BOLT FOR CHS 88.9</text>
<text x="117.4" y="211.9">N/A</text>
<text x="137.2" y="211.9">GRADE 8.8</text>
<text x="157.2" y="211.8">-</text>
<text x="260.2" y="214.8">03</text>
<text x="268" y="214.8">U-BOLT</text>
<text x="286" y="214.8">1</text>
<text x="296.2" y="214.7">M12 U-BOLT FOR CHS 25mm</text>
<text x="347" y="214.8">N/A</text>
<text x="366.8" y="214.8">GRADE 8.8</text>
<text x="386.8" y="214.7">-</text>
<text x="139.5" y="216.8">Total Weight:</text>
<text x="157.2" y="216.8">11.33 kg</text>
<text x="369.1" y="219.8">Total Weight:</text>
<text x="386.8" y="219.8">1.10 kg</text>
<text x="194.7" y="262">01</text>
<text x="227.5" y="262">FIRST ISSUE</text>
<text x="193.3" y="266.2">REV</text>
<text x="232.6" y="266.2">REV</text>
<text x="192" y="275">WHEN PRINTED AT A3</text>
<text x="194.2" y="272">SCALE AS SHOWN</text>
<text x="193.3" y="280.3">ALL DIMENSIONS IN mm UNLESS OTHERWISE STATED.</text>
<text x="193.2" y="286.3">OTHER RELEVANT DRAWINGS.</text>
<text x="193.3" y="283.3">THIS DRAWING TO BE READ IN CONJUNCTION WITH</text>
</g>
<g font-size="2.1">
<text x="340.6" y="16.1">VARIABLE - SEE PARTS LIST</text>
<text x="125.7" y="29.7">60</text>
<text x="141" y="29.7">100</text>
<text x="141.1" y="24.9">220</text>
<text x="170.4" y="29.9" transform="rotate(-21 170.4 29.9)">TO ALL</text>
<text x="171.5" y="26.7" transform="rotate(-21 171.5 26.7)">R5</text>
<text x="231.1" y="25.5">180</text>
<text x="258.3" y="27.5" transform="rotate(-21 258.3 27.5)">R5</text>
<text x="313.2" y="26.8" transform="rotate(-90 313.2 26.8)">=</text>
<text x="327.7" y="30">1No Ø14 HOLE</text>
<text x="169.7" y="32.8" transform="rotate(-21 169.7 32.8)">CORNERS</text>
<text x="218.2" y="31.3">39</text>
<text x="231.1" y="31.3">103</text>
<text x="256.5" y="33.5" transform="rotate(-21 256.5 33.5)">CORNERS</text>
<text x="257.2" y="30.6" transform="rotate(-21 257.2 30.6)">TO ALL</text>
<text x="309.4" y="30.6" transform="rotate(-90 309.4 30.6)">=</text>
<text x="324.2" y="36">30</text>
<text x="257" y="38.7">8No Ø14 HOLES</text>
<text x="39" y="43.6" transform="rotate(-90 39 43.6)">10</text>
<text x="170.4" y="45">4No Ø14 HOLES</text>
<text x="39" y="58.3" transform="rotate(-90 39 58.3)">90</text>
<text x="97.9" y="57">5</text>
<text x="110.6" y="56.6" transform="rotate(-90 110.6 56.6)">200</text>
<text x="115.4" y="56.7" transform="rotate(-90 115.4 56.7)">150</text>
<text x="203.9" y="57.1" transform="rotate(-90 203.9 57.1)">190</text>
<text x="210" y="57.1" transform="rotate(-90 210 57.1)">140</text>
<text x="257" y="56.5" transform="rotate(-90 257 56.5)">50</text>
<text x="395.6" y="63.5" transform="rotate(-90 395.6 63.5)">VARIABLE - SEE PARTS LIST</text>
<text x="257" y="68.5" transform="rotate(-90 257 68.5)">70</text>
<text x="39.2" y="72.9">10</text>
<text x="64.4" y="72.9">200</text>
<text x="90.6" y="72.9">10</text>
<text x="115.4" y="73.5" transform="rotate(-90 115.4 73.5)">25</text>
<text x="210" y="73" transform="rotate(-90 210 73)">25</text>
<text x="216.3" y="77.3">25</text>
<text x="231.1" y="77.3">130</text>
<text x="64.4" y="86">220</text>
<text x="39" y="99.9" transform="rotate(-90 39 99.9)">50</text>
<text x="147.7" y="97.4">PFC 200x90x30</text>
<text x="409.9" y="101" transform="rotate(-90 409.9 101)">10cm</text>
<text x="225.5" y="106.3">160</text>
<text x="248.8" y="107.5" transform="rotate(-21 248.8 107.5)">TO ALL</text>
<text x="250" y="104.3" transform="rotate(-21 250 104.3)">R5</text>
<text x="111.7" y="109.7" transform="rotate(-90 111.7 109.7)">100</text>
<text x="118.1" y="109.1" transform="rotate(-90 118.1 109.1)">50</text>
<text x="169.5" y="113.2">4No Ø14 HOLES</text>
<text x="192.4" y="110.6">BACKING PLATE</text>
<text x="192.5" y="108.1">TO BE USED AS A</text>
<text x="248.2" y="110.4" transform="rotate(-21 248.2 110.4)">CORNERS</text>
<text x="409.9" y="109.6" transform="rotate(-90 409.9 109.6)">9cm</text>
<text x="32.7" y="115.5" transform="rotate(-90 32.7 115.5)">200</text>
<text x="39" y="115.6" transform="rotate(-90 39 115.6)">100</text>
<text x="94.1" y="119.5">TPB-B-2</text>
<text x="118.2" y="116.6" transform="rotate(-90 118.2 116.6)">25</text>
<text x="206" y="118.6" transform="rotate(-90 206 118.6)">50</text>
<text x="409.9" y="119.5" transform="rotate(-90 409.9 119.5)">8cm</text>
<text x="125.2" y="123.3">35</text>
<text x="141" y="123.3">130</text>
<text x="246" y="121.1" transform="rotate(-90 246 121.1)">25</text>
<text x="39" y="129.9" transform="rotate(-90 39 129.9)">50</text>
<text x="97.9" y="130.7">5</text>
<text x="141.1" y="129.1">200</text>
<text x="203.3" y="126.5">30</text>
<text x="225.5" y="126.5">100</text>
<text x="226.9" y="130.5">2No Ø14</text>
<text x="409.9" y="129.3" transform="rotate(-90 409.9 129.3)">7cm</text>
<text x="94.1" y="137.3">TPB-B-1</text>
<text x="226.9" y="133">SLOTTED HOLES</text>
<text x="288.8" y="138.3" transform="rotate(-90 288.8 138.3)">8</text>
<text x="326.5" y="140.9">350</text>
<text x="409.9" y="139.1" transform="rotate(-90 409.9 139.1)">6cm</text>
<text x="409.9" y="148.9" transform="rotate(-90 409.9 148.9)">5cm</text>
<text x="282.5" y="153.6">1No Ø14X52 LONG SLOT</text>
<text x="365.9" y="161.6">5No Ø14 HOLES</text>
<text x="409.9" y="158.6" transform="rotate(-90 409.9 158.6)">4cm</text>
<text x="282.2" y="165.9" transform="rotate(-90 282.2 165.9)">50</text>
<text x="288.8" y="163.4" transform="rotate(-90 288.8 163.4)">25</text>
<text x="201.8" y="171.7">10</text>
<text x="295" y="172.8">30</text>
<text x="308.4" y="172.8">110</text>
<text x="338.1" y="172.8">40</text>
<text x="346.1" y="172.8">40</text>
<text x="354.1" y="172.8">40</text>
<text x="360.3" y="172.8">20</text>
<text x="409.9" y="168.6" transform="rotate(-90 409.9 168.6)">3cm</text>
<text x="193.9" y="175.2" transform="rotate(36 193.9 175.2)">R7</text>
<text x="210.4" y="177.3" transform="rotate(-30 210.4 177.3)">R7</text>
<text x="409.9" y="178.3" transform="rotate(-90 409.9 178.3)">2cm</text>
<text x="201.9" y="189">24</text>
<text x="409.9" y="188.3" transform="rotate(-90 409.9 188.3)">1cm</text>
<text x="409.9" y="198" transform="rotate(-90 409.9 198)">0cm</text>
<text x="287.3" y="243.9">TITLE</text>
<text x="351.2" y="243.9">SITE ADDRESS</text>
<text x="271.5" y="261.9">AM</text>
<text x="276.1" y="261.9">23/07/19</text>
<text x="220.8" y="271.1">DRAWN</text>
<text x="243.5" y="271.1">CHECKED</text>
<text x="265.9" y="271.1">APPROVED</text>
<text x="220.8" y="276">DATE</text>
<text x="243" y="276">DATE</text>
<text x="265.2" y="276">DATE</text>
<text x="352.1" y="281.6">ARQIVA REF.</text>
<text x="384.8" y="281.6">DRG No.</text>
<text x="397.5" y="281.6">REV</text>
</g>
</svg>
